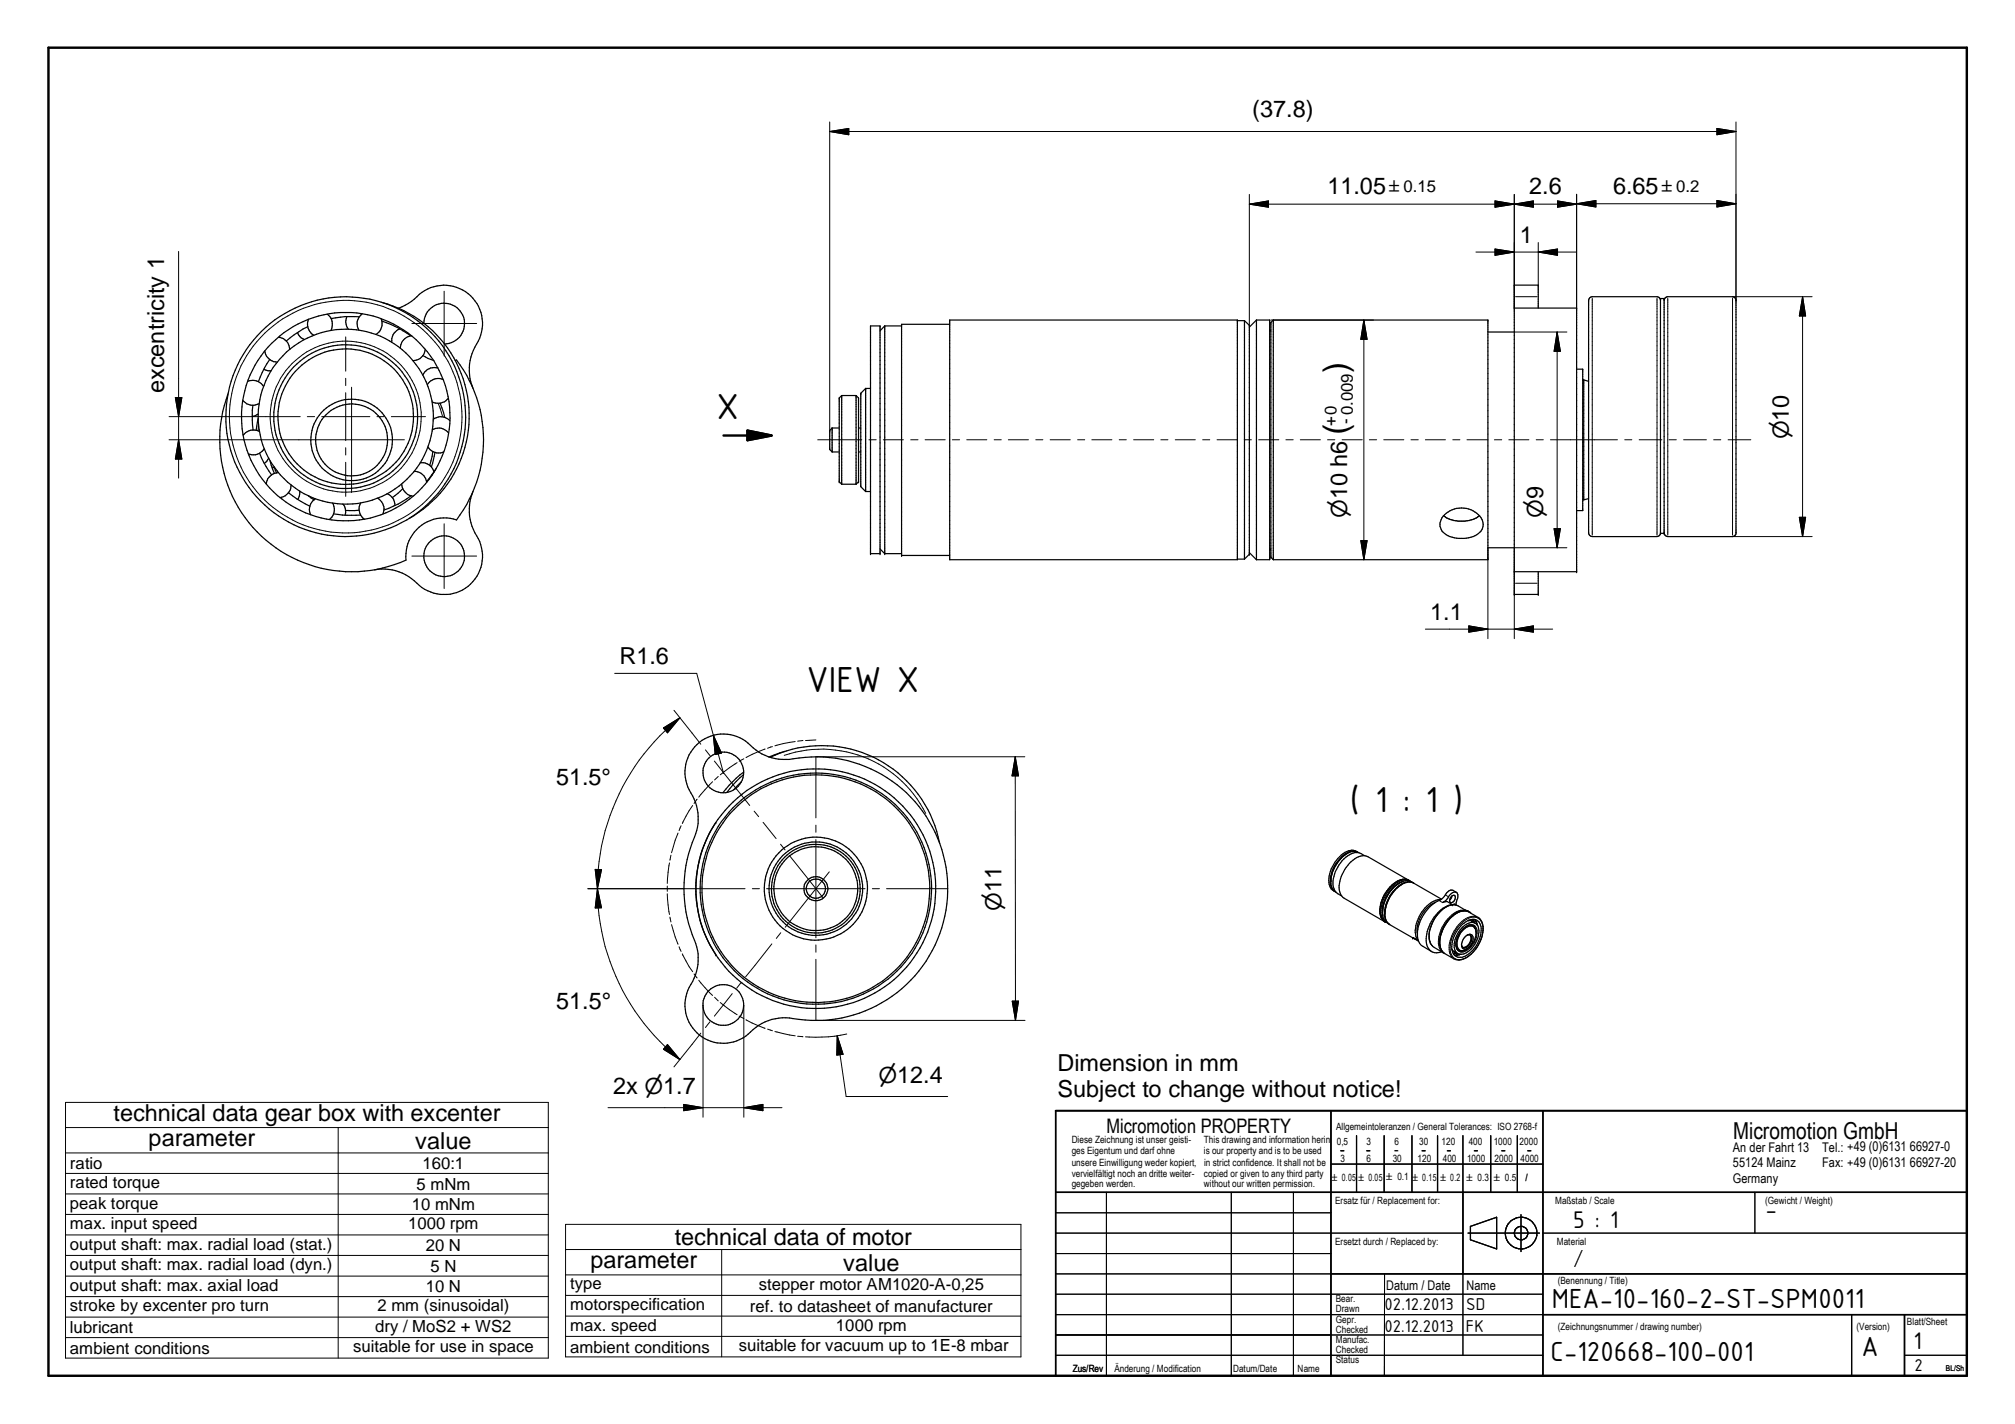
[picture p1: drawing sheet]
<svg xmlns="http://www.w3.org/2000/svg" width="420mm" height="297mm" viewBox="0 0 420 297" stroke-linecap="round" stroke-linejoin="round" font-family="sans-serif">
<g fill="none" stroke="#000" stroke-width=".25">
<path d="M51.6 79.6a2.56 2.56 0 0 1 3.3 1M55 77l.9 .3h.6M55.2 73.2a2.6 2.6 0 0 0 2.6 2.3M56.2 75l-1.1 1.8-1.2 2.8M58 70.4a2.53 2.53 0 0 1 2.4 2.5M62 69.4a2.57 2.57 0 0 0 1.4 1.4M64.2 68.1l.4 1 .8 .8M64.2 68.2l-2.8 1.6-1.7 1.3M64.3 66.6l-.2 .8 .1 .7M68.2 65.5a2.62 2.62 0 0 1 .8 3.4M72.3 66l-.2 1.2 .2 .8 .3 .7M74.9 66.1a18.7 18.7 0 0 0-5.9 .4"/>
<path d="M75.5 65.4a21.7 21.7 0 0 1 17.7 26.9 21.7 21.7 0 0 1-28.4 15.1M75.5 65.4a21.7 21.7 0 0 0-24.5 16.1 21.7 21.7 0 0 0 13.8 25.9M75.5 65.4a2.64 2.64 0 0 0-.7 3.5M78.4 69.8a18.2 18.2 0 0 0-20.8 6 18.2 18.2 0 0 0-.4 21.6M78.4 69.8a18.2 18.2 0 0 1 11.4 21.6 18.2 18.2 0 0 1-20.4 13.5M79.4 66.5a2.64 2.64 0 0 1-1 3.3M79.6 67l.9 .3a19.5 19.5 0 0 1 5.2 2.8M79.7 63.1a24.5 24.5 0 0 1 18 20.7 24.5 24.5 0 0 1-12.4 24.4M83.1 64.3a13.3 13.3 0 0 0 4.9-3.3 8 8 0 0 1 10.4 1 8 8 0 0 1 .6 10.4 10.2 10.2 0 0 0-.4 8.6M83.4 68.6a2.51 2.51 0 0 0-1.7 2.8M85.8 70a2.71 2.71 0 0 0-2.3 2.6M88.2 74.2l2.2 1"/>
<path d="M88.4 67.4a4.2 4.2 0 0 1 4.2-4.1 4.2 4.2 0 0 1 4.3 4.2 4.2 4.2 0 0 1-4.2 4.3M88.7 72.9a2.58 2.58 0 0 1-2.6 2.3M91.3 76.8a2.57 2.57 0 0 0-3.1 1.5M92.4 79.2a2.61 2.61 0 0 0-3.3 1.1M94.9 75.2l.3-.1a27.6 27.6 0 0 1 0 33.4 8 8 0 0 0-10.5 8.3 27.5 27.5 0 0 1-30.1-4.9 27.5 27.5 0 0 1-7.1-29.7M184.5 68v47.5M184.5 68h3.5M184.5 68l-1 1M198 66.8h60v50h-60zM198 67.6h-10v48.3M258 66.9h1.5M259.5 66.9l1 1v47.7"/>
<path d="M259.5 66.9v49.7M262 66.8h2.7v50h-2.7M262 66.8v50M262 66.8l-1.5 1.4M264.7 68.9l.3 .1M265.5 66.8h44.7v50h-44.7M265.5 66.8v50M265.5 66.8l-.5 .5v48.9M310.2 69.3h5.6M315.8 64.3h12.9v55M320.7 64.3v-4.8h-4.9v64.5M328.7 77h1.3v29.5h-1.3"/>
<path d="M330 79.2h.2M330.2 79.2v25.1M330.2 79.2l1 .3M346.2 62.3h.1M346.2 62.3v49.1l-.3 .4-.4 .1h-13.7l-.3-.2-.3-.5 .1-48.7 .2-.4 .5-.2h13.5l.4 .1 .3 .5M346.2 62.3h.8M347 62.3h.1M347 62.3v49M347 62.7l.2-.6 .6-.2h13.5l.3 .1 .4 .5v48.9l-.4 .4-.3 .1h-13.5l-.6-.2-.2-.5M50.6 83.5a2.62 2.62 0 0 0 3.4 .7M52.7 84.5a21.1 21.1 0 0 0 .1 5.2M53.8 87.2l-.4 2.5"/>
<path d="M53.8 86.4l-1.2 .5M54.1 90a2.53 2.53 0 0 0-3.4 .8M54.1 94.5l.9 1.9 1.6 2.7M55.1 93.6a2.55 2.55 0 0 1-3.3 1.1M56 95.5l-.3 .7-.6 .5M56.3 96.1l.9 2.7M56.6 99.1l-.8 .8-.3 1.1M56.7 97.4l.5 .2M57.2 97.4l.4 1.2M57.2 97.4a17.8 17.8 0 0 0 12.2 7.5M58.1 98.6l-.8 .1-.7 .4M86.3 98.3a2.64 2.64 0 0 1 2.7 2.3"/>
<path d="M87.6 96.5a2.59 2.59 0 0 1 2.9 2M89.2 93.2a2.55 2.55 0 0 0 3.3 1M90.1 89.7a2.55 2.55 0 0 1 3.4 .6M90.2 94.2l-.6 2.9M90.3 87.5a2.53 2.53 0 0 1 3.5 .3M90.7 94.4l-.8 3M91 97.7l-2.1 2.8M91.8 84.1l.9 3M93.5 83.1a2.69 2.69 0 0 1-3.4 .7M173 89.8h.1M173 89.8v4l.5 .5M173.5 89.3h.1"/>
<path d="M173.5 89.3v5M173.5 89.3l-.5 .5M173.5 94.3h1.5M173.5 89.3h1.5M175.5 82.5v18.5M175.5 82.5l-.5 .5v17.5M175.5 82.5h3M178.5 82.5v18.5M178.5 82.5l.5 .5v17.5M179 94.3h.5M179 89.3h.5M179.5 82h.1"/>
<path d="M179.5 82v19.5l1 1M180.5 81h.1M180.5 81v21.5M180.5 81l-1 1M180.5 81h1M60.1 102.8l1.8 1.3 2.7 1.5M60.7 101.2a2.71 2.71 0 0 1-2.3 2.6M62.5 102.4l-.1 1.1-.3 .7M64.3 103.4l1.2 .9M65.5 104.3a2.6 2.6 0 0 0-.7 3.1M65.8 104.1l-.3 .2M69.4 104.9l.3 1.1-.2 1.2"/>
<path d="M69.5 107.2l-.3 .7-.5 .5M69.5 107.2l2.8 .3 2.9-.1M71.5 105.2l.4 .6 .1 .6M72 106.4v1.1M74.9 106.4l-2.9 .1M75.2 104.9a2.69 2.69 0 0 0 .8 3.4M78.8 103.9a2.61 2.61 0 0 1 1 3.3M80.7 103a2.43 2.43 0 0 1 1.6 2.5M83.8 101a2.71 2.71 0 0 0 2.3 2.5M84 101.9l-2.2 1.9M85.7 103.4l-2.7 1.8-3 1.2M98.6 102.5a10.4 10.4 0 0 0 1.1 9.9 8 8 0 0 1-2.7 10.3 8 8 0 0 1-10.6-1.5 9.7 9.7 0 0 0-8.3-2.3"/>
<path d="M175 100.5h.1M175 100.5l.5 .5M175.5 101h3M179 100.5h.1M179 100.5l-.5 .5M180.5 102.5h1M181.5 115.5h.1M181.5 115.5v-47.5h2v47.5M181.5 115.5h2M183.5 115.5h.1M183.5 114.5l1 1M184.5 115.5h.1"/>
<path d="M184.5 115.5h3.5M188 115.9h.1M188 115.9h10M258 116.6h1.5M260.5 115.6h.1M260.5 115.6l-1 1M260.5 115.3l1.5 1.5M265 116.2h.1M265 114.5l-.3 .2M265 116.2l.5 .6M300.9 107.7a5 5 0 0 1 8.2 1 2.72 2.72 0 0 1-2.4 3.4 6.1 6.1 0 0 1-6-1.3 2.48 2.48 0 0 1 .2-3.1zM301 107.6l.7 .5 1.4 .5 2.4 .1a5.9 5.9 0 0 0 3-1.1"/>
<path d="M310.2 114.3h5.6M315.8 119.3h.1M315.8 119.3h12.9M320.7 119.3v4.7M328.7 119.3h.1M330 104.3h.2M331.2 104l-1 .3M346.2 111.3h.1M346.2 111.3h.8M347 111.3h.1M315.8 124h.1M315.8 124h4.9"/>
<path d="M320.7 124h.1M144.9 155.8a8.1 8.1 0 0 1 12.1 .2 10.6 10.6 0 0 0 9.6 2.1 27.5 27.5 0 0 1 31 28.3 27.5 27.5 0 0 1-33 25.9 10.2 10.2 0 0 0-8.6 3.4 8 8 0 0 1-10.7-.3 8 8 0 0 1-.9-10.7 10.5 10.5 0 0 0-.1-9.7 28 28 0 0 1 .8-21.1 10.4 10.4 0 0 0-1.4-9.1 7.9 7.9 0 0 1 1.2-9zM160.6 158a25 25 0 0 1 35.3 17.8M163.7 156.7l-3.4 1.2M146.8 176.4l-1.1 3.5M147.5 174.8l-.5 1.1M148.4 173l-.6 1.1M149.3 171.6h.1M149.3 171.6l-.7 1M155.1 161.6l-2.3 2.1-1.3 1.6M155.1 161a21.2 21.2 0 0 0-4.4 4.4M279.7 179a7.3 7.3 0 0 0-2.1 4"/>
<path d="M280.9 178.1a7.8 7.8 0 0 0-3.2 4.4M280.9 178.1l-1.2 .8M283.1 177.8a2.35 2.35 0 0 0-3 .3 7.3 7.3 0 0 0-3 5.5l.2 1.2a1.68 1.68 0 0 0 1 1.2M283.2 177.8a2.63 2.63 0 0 0-3.1 .6 6.7 6.7 0 0 0-2.5 6.7l.3 .5 .6 .5M283.3 177.8a2.25 2.25 0 0 0-2.4 .3M284.5 178.5a3.1 3.1 0 0 0-4.3 .7 7 7 0 0 0-2.2 5.8 2.48 2.48 0 0 0 1.7 1.9M145.1 184.7a25 25 0 0 1 33.6-22.9 25 25 0 0 1 10.9 39.2 25 25 0 0 1-40.6-2.3M145.1 186a24.9 24.9 0 0 0 4.2 13.2M145.6 180.5a24.5 24.5 0 0 0 1.4 14.4M147.3 195.5l1.1 2.2M149.3 199.2h.1M277.5 183.3a2.85 2.85 0 0 0 .7 2.6"/>
<path d="M277.6 182.8l-.1 .6M287.7 190.1l.1 .4M287.7 190.5l.2 .8M287.8 190.5l.1 .8M287.8 189.1l-.1 1.4M287.9 191.3l.6 .8M288.5 192.1l.2 .2M288.7 192.3l.3 .1M289.1 192.2l.7 .6M289.1 192.4l.6 .4M289.1 188.7l-.3 1.8M289.1 192.2l.7 .7 4.9 2.8"/>
<path d="M289.2 185.8a6.4 6.4 0 0 0-1.4 3.3M289.5 185.4l-.9 1.3-.6 1.5-.2 .9M289.7 187.4a5.7 5.7 0 0 1 4.2-3.4l.9 .2 5.8 3.4M289.7 187.3a5.4 5.4 0 0 0-.6 4.9M289.7 187.4l-.4 .9M290.2 184.7l-.7 .7M290.9 184.8a7.3 7.3 0 0 0-2.6 5.5M291.5 184.4a7.2 7.2 0 0 0-3 7.2l.6 .8M291.7 183.6l-1.5 1.1M291.8 184.2l-.2 .1M292.3 183.9l-1.1 .6M292.3 184.4a7.3 7.3 0 0 0-2.6 2.9"/>
<path d="M292.5 183.4l-.8 .2M292.8 183.4l.6 .1M292.8 183.4h-.3M293.4 183.5l.6 .3M293.8 183.6l-8.5-4.9a2.66 2.66 0 0 0-2.8 .5 7.4 7.4 0 0 0-3.2 6.8l.3 .7 .4 .5 8.7 5.1M294 183.8a4.4 4.4 0 0 0-4.4 2.3 6.4 6.4 0 0 0-1.2 5M294 183.8a2.91 2.91 0 0 0-3.4 .9 7 7 0 0 0-2.5 6.5l.3 .6 .7 .6M294 183.8l.7 .3a3.4 3.4 0 0 0-3.8 1.4 6.8 6.8 0 0 0-2 6.4l.2 .3M294.6 195.6h.1M294.6 195.6l.8 .4M294.6 195.6l1.2 .7M298.5 198.5l1 .3 1.1-.3"/>
<path d="M299.3 188.2a8.1 8.1 0 0 0-3.6 7.8l.7 1.2 2.1 1.3M299.3 188.2a6.6 6.6 0 0 0-3.7 6.6M300.5 187.7a5.3 5.3 0 0 0-4.3 3 6.2 6.2 0 0 0-.9 4.9l.4 .6M300.6 187.6l-1.3 .6M302.3 191.6a3.5 3.5 0 0 1 4-1.4l1.9 1.1a2.9 2.9 0 0 1 1 3.3 6.5 6.5 0 0 1-5.1 5.7l-.9-.3-1.9-1.1a3.5 3.5 0 0 1-.7-4.5l.6-1.3zM302.5 188.8a7.6 7.6 0 0 0-4.9 5.5 3.7 3.7 0 0 0 .9 4.2M302.5 188.8a7 7 0 0 0-4.4 7.6l.7 1 2.3 1.4M302.5 187.1l.7-.4a.94 .94 0 0 1 .1 1 .94 .94 0 0 1-.8 .6 .71 .71 0 0 1 0-1.2zM302.7 186.9l-.4 .8M302.8 198l.2 .4 1 .5M302.8 198.1h.1M302.8 188.7h.1"/>
<path d="M302.8 188.7l-.3 .1M302.8 188.7l-1.1-.7-.9 .3 .7-.5 .4-.5a1.44 1.44 0 0 1 1.9-1.1l.2 .9-.4 1.7-.4-.2-.1 .1M302.8 188.7l1 .1 1.8 1.1M303.3 198.5l-.2 .5M303.5 198.6l.2 .5 .3 .1M303.6 198.9h-.5M303.7 186.1l-.7-.4a1.65 1.65 0 0 0-1.8 1.2l-.6 .7M304.1 198.2l.7 .2M304.4 199.1l-.1 .1M304.5 199.1l-.6 .2-.6-.1M304.6 193.1a3.2 3.2 0 0 1 3.3-1.2 2.65 2.65 0 0 1 .9 3 6.4 6.4 0 0 1-3.9 4.8 1.86 1.86 0 0 1-2.2-2.3 7 7 0 0 1 1.9-4.3zM304.7 193.6a2.48 2.48 0 0 1 3.1-.9 2.87 2.87 0 0 1 .3 3 4.4 4.4 0 0 1-3.7 3.4 1.84 1.84 0 0 1-1.1-2.6l.6-1.8z"/>
<path d="M304.8 197.3l.2 .3M304.9 194.2l.3-.3a1.48 1.48 0 0 1 2.4-.2 3.8 3.8 0 0 1-2.5 4.6 1.34 1.34 0 0 1-1.2-2l.5-1.4zM305.6 189.9l-1 .1-1.1 .6M305.6 189.9l1.1 .6M306.1 195l-.2 .1M306.1 195h.4a1.63 1.63 0 0 1-.6 2.5l-.6 .2-.3-.1M306.1 195l.4-.1 .4 .1a1.23 1.23 0 0 1 .1 1.6l-.5 .8a.99 .99 0 0 1-1.6 .3l-.2-.7M306.1 195a2.53 2.53 0 0 0-1.4 2.1M306.3 191.9h.1M306.3 191.9l1.3 .7M306.3 190.2a2.9 2.9 0 0 0-3.6 1l-1.4 1.6-.7 1.5M306.5 195a1.8 1.8 0 0 1-1.5 2.6"/>
<path d="M307.1 193l.6 .8M307.1 192.3l.3-.1 .5 .2M307.2 193.1a2.06 2.06 0 0 0-2.5 1 3.6 3.6 0 0 0-.8 4l.3 .2M307.2 191.8l.2 .4M307.2 191.8l-.3 .4M307.5 191.8l.5 1.2M308 192.7l-.1 .1M282.9 236.9v11.8M288.6 236.9v11.8M294.4 236.9v11.8M299.8 236.9v11.8M305 236.9v11.8"/>
<path d="M310.8 236.9v11.8M316.4 236.9v11.8M277.5 242.8h44.2M306.1 257.2h14.9M306.6 255.8l5.5-1.9v6.6l-5.5-1.9zM317.1 253.4v7.7M410.1 248.7v38.3h-190"/>
<circle cx="72.1" cy="86.9" r="15"/>
<circle cx="72.1" cy="86.9" r="14.1"/>
<circle cx="72.1" cy="86.9" r="25"/>
<circle cx="73.3" cy="91.8" r="8.5"/>
<circle cx="73.3" cy="91.8" r="7.5"/>
<circle cx="92.6" cy="116" r="4.3"/>
<circle cx="150.8" cy="161.1" r="4.3"/>
<circle cx="170.1" cy="185.4" r="10.7"/>
<circle cx="170.1" cy="185.4" r="2.5"/>
<circle cx="170.1" cy="185.4" r="23.8"/>
<circle cx="170.1" cy="185.4" r="24.1"/>
<circle cx="170.1" cy="185.4" r="1.99"/>
<circle cx="170.1" cy="185.4" r="8.8"/>
<circle cx="170.1" cy="185.4" r="9.8"/>
<circle cx="170.1" cy="185.4" r="9.2"/>
<circle cx="150.8" cy="209.6" r="4.3"/>
<circle cx="317.2" cy="257.2" r="1.42"/>
<circle cx="317.2" cy="257.2" r="3.3"/>
</g>
<g fill="none" stroke="#000" stroke-width=".21">
<path d="M173 27.4l4-.6v1.3zM173 27.4h189M173 25.4v64.4M358 26.8l4 .6-4 .7zM362 25.4v37.3M37.2 52.5v47.2M260.5 42.6l4-.7v1.3zM260.5 42.6h68.2M260.5 40.6v27.3M307.8 52.6h20.9M311.7 41.9l4.1 .7-4.1 .6zM311.7 51.9l4.1 .7-4.1 .7z"/>
<path d="M315.8 42.6l3.9-.7v1.3zM315.8 40.6v23.7M320.7 52.6l4.1-.7v1.4zM320.7 50.6v8.9M324.8 41.9l3.9 .7-3.9 .6zM328.7 42.5l4.1-.7v1.4zM328.7 40.5v23.8M328.7 42.5h33.3M358 41.8l4 .7-4 .7zM72.1 70.3v7.1M72.1 78.9v1.5M85.9 67.5h13.5"/>
<path d="M92.6 60.7v13.6M265 66.8h21.4M284.4 66.8l.7 4h-1.4zM284.4 66.8v50M315.8 69.3h10.9M316 61.9h4.5M324.7 69.3l.7 4h-1.3zM324.7 69.3v45M332 62.2v49.4M345.5 62.2v49.4M347.8 62.2v49.4M361.3 61.9h16.6"/>
<path d="M361.3 62.2v49.4M375.9 61.9l.6 4h-1.3zM375.9 61.9v50M35.3 86.9h27.3M35.3 91.7h49M36.6 82.9h1.3l-.7 4zM37.2 91.7l.7 4.1h-1.3zM53.9 88.9l-.1 .9M64.1 86.9h1.5M67.1 86.9h10M72.1 81.9v10M72.1 93.4v1.5"/>
<path d="M72.1 96.4v7.1M73.3 80.8v21.9M78.6 86.9h1.5M81.6 86.9h7.1M91.4 84.3l.9 2.5M170.5 91.7h9.2M181.2 91.7h1.5M184.2 91.7h4.2M189.9 91.7h1.5M192.9 91.7h4.2M198.6 91.7h1.5M201.6 91.7h4.2"/>
<path d="M207.3 91.7h1.5M210.3 91.7h4.1M216 91.7h1.5M219 91.7h4.2M224.7 91.7h1.5M227.7 91.7h4.1M233.4 91.7h1.5M236.4 91.7h4.2M242.1 91.7h1.4M245.1 91.7h4.1M250.8 91.7h1.5M253.8 91.7h4.2"/>
<path d="M259.4 91.7h1.5M262.5 91.7h4.1M268.1 91.7h1.6M271.1 91.7h4.2M276.8 91.7h1.5M279.9 91.7h4.1M285.5 91.7h1.6M288.5 91.7h4.2M294.2 91.7h1.5M297.2 91.7h4.2M302.9 91.7h1.5M305.9 91.7h4.2"/>
<path d="M311.6 91.7h1.5M314.6 91.7h4.2M320.3 91.7h1.5M323.3 91.7h14M338.8 91.7h1.5M341.8 91.7h4.7M348.1 91.7h1.4M351.1 91.7h4.7M357.3 91.7h1.5M360.3 91.7h4.8M85.9 116h13.5M92.6 109.3v13.5"/>
<path d="M283.7 112.8h1.4l-.7 4zM310.2 114.3v18.9M324.1 110.3h1.3l-.7 4zM326.7 114.3h-10.9v18.9M361.3 111.9h16.6M375.2 107.9h1.3l-.6 4zM297.2 131.2h26.6M306.3 130.6l3.9 .6-3.9 .7zM315.8 131.2l3.9-.6v1.3zM316 121.7h4.5M128.2 140.5h17.1l3.4 12.9M138.3 151.8l3.5-2.1-2.6 3.2z"/>
<path d="M140.5 148.2l5.6 7M141.8 149.7a45.5 45.5 0 0 0-17.2 35.7M147.1 156.4l.9 1.2M148.7 153.4l1.7 3.7-1.3 .3zM148.7 153.4l2.1 7.7M149 158.7l1.8 2.4M153.7 159.1l-3.5 2.5M155.1 158.3l-1 .5M159.5 156.3l-3.9 1.7M161.1 155.7l-1 .4M163.5 157.6a24.2 24.2 0 0 1 29.5 12.1M165.8 154.7l-4.2 .9"/>
<path d="M167.4 154.5l-1.1 .1M170.1 154.3l-2.1 .2M211.7 157.9l.7 3.9h-1.4zM211.7 157.9v55M213.7 157.9h-43.6v12.7M139.9 178.4l-.2 1.1M141.4 173.8l-1.4 4.1M142 172.3l-.4 1M144.4 168l-2.1 3.8M145.4 166.7l-.7 .9M148.6 163.1l-2.9 3.2M149.8 162l-.8 .7"/>
<path d="M150.8 161.1h.1M150.8 161.1l5.5 6.9M154.6 163l-1.7 1.8M157.3 169.2l.9 1.1M159.1 171.5l2.7 3.4M162.8 176.1l.9 1.2M164.6 178.5l7.1 8.8M170.1 172.1v1.5M170.1 175.1v20.5M122.6 185.4h32.8M124.1 181.4h1.3l-.8 4zM124.6 185.4l.8 4h-1.3z"/>
<path d="M124.6 185.4a45.7 45.7 0 0 0 17.2 35.6M139.1 184.8v1.1M139.1 186.4l.5 4.4M139.6 180l-.5 4.3M139.7 191.3l.2 1M140 192.9l1.4 4.1M141.6 197.5l.4 1M142.3 199l1.4 2.7 .7 1M156.9 185.4h1.5M159.8 185.4h20.6M160.9 196.9l-5.4 6.9M162.8 194.6l-.9 1.1"/>
<path d="M170.1 197.1v1.5M172.9 181.9l-9.2 11.5M181.9 185.4h1.5M184.9 185.4h12.7M300.1 187.9l.7 .4M301.4 186.7l.6 .4M302.3 191.5a6.4 6.4 0 0 0-2 6M303.6 188.8a4.3 4.3 0 0 0-3.9 2.1 6.4 6.4 0 0 0-1.4 5.9l.4 .6M304.3 193a3.5 3.5 0 0 1 3.9-1.5 2.71 2.71 0 0 1 .9 3.1 7.1 7.1 0 0 1-4.3 5.5 2.02 2.02 0 0 1-2.4-2.5 7.8 7.8 0 0 1 1.9-4.6zM304.7 194.1a2.17 2.17 0 0 1 2.8-1l.3 .4a4.2 4.2 0 0 1-1.2 4.2l-.3 .3a1.5 1.5 0 0 1-2.5 0 3.5 3.5 0 0 1 .6-3.6zM304.9 189.9a6.1 6.1 0 0 0-4.4 4 4.5 4.5 0 0 0-.1 4.3l.2 .3M305.8 190.1a4.6 4.6 0 0 0-4.2 2.6 5.8 5.8 0 0 0-.9 5.7l.2 .2"/>
<path d="M306 197.9a1.63 1.63 0 0 1-1.8 .4M307.2 193.1l.6 .8v.9M307.8 191.2a4.6 4.6 0 0 0-4.3 2.6 5.7 5.7 0 0 0-.9 5.7l.2 .2M139.2 217.9l2.6 3.1-3.5-2.1zM144.7 203.2l.7 .8M145.7 204.5l2.9 3.1M146.1 215.5l-5.6 7M146.6 209.6v23.4M148 213.1l-.9 1.2M149 208l.8 .8M150.2 209.1l3.5 2.6M152.7 207.3l-3.7 4.7"/>
<path d="M154.1 212l1 .5M154.5 204.9l-.9 1.2M155.1 209.6v23.4M155.6 212.7l3.9 1.8M160.1 214.7l1 .3M161.6 215.2l4.2 .9M166.3 216.2l1.1 .1M170.1 200.1v12.8M170.2 212.9h43.5M174.6 216.1l1.2 3.8-1.3 .2zM174.6 216.1l1.8 12.6h21.2M176.6 215.7a28.3 28.3 0 0 1-8.6 .6"/>
<path d="M211.1 208.8h1.3l-.7 4.1zM13.7 230h100.6v53.3h-100.6zM13.7 235.2h100.6M70.5 235.2v48.1M126.8 231.1h36.3M142.6 230.4l4 .7-4 .6zM155.1 231.1l4-.7v1.3zM13.7 240.5h100.6M13.7 244.8h100.6M13.7 249h100.6M13.7 253.3h100.6M13.7 257.6h100.6"/>
<path d="M117.9 255.4h95v27.6h-95zM220.1 253h57.4M220.1 257.2h84.9M230.7 248.7v38.3M256.7 248.7v38.3M269.7 248.7v38.3M321.7 257.2h88.4M365.9 248.7v8.5M13.7 261.9h100.6M13.7 266.2h100.6M13.7 270.5h100.6M13.7 274.7h100.6"/>
<path d="M13.7 279h100.6M117.9 260.6h95M117.9 265.9h95M117.9 270.2h95M117.9 274.5h95M117.9 278.8h95M150.5 260.6v22.4M220.1 270h101.6M220.1 278.5h101.6M220.1 261.5h57.4M220.1 265.7h57.4M220.1 274.2h101.6"/>
<path d="M288.7 265.7v21.3M305 265.7v17M220.1 282.7h101.6M397.1 282.7h13"/>
<circle cx="72.1" cy="86.9" r="24.3"/>
<circle cx="72.1" cy="86.9" r="15.8"/>
</g>
<path d="M10.1 9.9h400v277.1h-400zM150.9 90.8h10M155.9 89.8l5 1-5 1z" fill="none" stroke="#000" stroke-width=".51"/>
<path d="M220.1 231.7v55.3M277.5 231.7v55.3M321.7 231.7v55.3M410.1 231.7v55.3M220.1 248.7h190M305 248.7v17M277.5 265.7h132.6M321.7 274.2h88.4M386.1 274.2v12.8M397.1 274.2v12.8" fill="none" stroke="#000" stroke-width=".3"/>
<path d="M220.1 231.7h190" fill="none" stroke="#000" stroke-width=".35"/>
<g fill="#000">
<path d="M173 27.4l4-.6v1.3zM358 26.8l4 .6-4 .7zM260.5 42.6l4-.7v1.3zM311.7 41.9l4.1 .7-4.1 .6zM311.7 51.9l4.1 .7-4.1 .7zM315.8 42.6l3.9-.7v1.3zM320.7 52.6l4.1-.7v1.4zM324.8 41.9l3.9 .7-3.9 .6zM328.7 42.5l4.1-.7v1.4zM358 41.8l4 .7-4 .7zM284.4 66.8l.7 4h-1.4zM324.7 69.3l.7 4h-1.3z"/>
<path d="M375.9 61.9l.6 4h-1.3zM36.6 82.9h1.3l-.7 4zM37.2 91.7l.7 4.1h-1.3zM155.9 89.8l5 1-5 1zM283.7 112.8h1.4l-.7 4zM324.1 110.3h1.3l-.7 4zM375.2 107.9h1.3l-.6 4zM306.3 130.6l3.9 .6-3.9 .7zM315.8 131.2l3.9-.6v1.3zM138.3 151.8l3.5-2.1-2.6 3.2zM148.7 153.4l1.7 3.7-1.3 .3zM211.7 157.9l.7 3.9h-1.4z"/>
<path d="M124.1 181.4h1.3l-.8 4zM124.6 185.4l.8 4h-1.3zM139.2 217.9l2.6 3.1-3.5-2.1zM174.6 216.1l1.2 3.8-1.3 .2zM211.1 208.8h1.3l-.7 4.1zM142.6 230.4l4 .7-4 .6zM155.1 231.1l4-.7v1.3z"/>
</g>
<g font-size="8.1">
<text x="149.4" y="87.3">X</text>
<text x="168.1" y="144.3">VIEW X</text>
<text x="281.5" y="169.5">( 1 : 1 )</text>
</g>
<g font-size="7">
<text x="280.9" y="77.9" transform="rotate(-90 280.9 77.9)">)</text>
<text x="280.9" y="90.7" transform="rotate(-90 280.9 90.7)">(</text>
</g>
<g font-size="6.2">
<text x="323.6" y="272.9">MEA-10-160-2-ST-SPM0011</text>
<text x="323.3" y="283.9">C-120668-100-001</text>
<text x="388.1" y="282.9">A</text>
</g>
<g font-size="5.4">
<text x="328" y="256.1">5 : 1</text>
<text x="368.1" y="253.9">-</text>
<text x="327.7" y="264.3">/</text>
<text x="399" y="281.3">1</text>
</g>
<g font-size="4.9">
<text x="261.1" y="24.5">(37.8)</text>
<text x="276.8" y="40.6">11.05</text>
<text x="318.8" y="40.6">2.6</text>
<text x="336.4" y="40.5">6.65</text>
<text x="316.9" y="50.6">1</text>
<text x="34.2" y="82" transform="rotate(-90 34.2 82)">excentricity 1</text>
<text x="298.2" y="129.3">1.1</text>
<text x="129.2" y="138.4">R1.6</text>
<text x="115.9" y="163.7">51.5°</text>
<text x="115.9" y="210.5">51.5°</text>
<text x="220.5" y="223.3">Dimension in mm</text>
<text x="23.7" y="233.8">technical data gear box with excenter</text>
<text x="127.8" y="228.2">2x ⌀1.7</text>
<text x="220.5" y="228.9">Subject to change without notice!</text>
<text x="31" y="239.1">parameter</text>
<text x="86.6" y="239.6">value</text>
<text x="361.4" y="237.5">Micromotion GmbH</text>
<text x="140.7" y="259.8">technical data of motor</text>
<text x="123.1" y="264.5">parameter</text>
<text x="175.8" y="265">value</text>
</g>
<g font-size="4.6">
<text x="373" y="91.6" transform="rotate(-90 373 91.6)">⌀10</text>
<text x="280.9" y="108" transform="rotate(-90 280.9 108)">⌀10 h6</text>
<text x="321.8" y="108" transform="rotate(-90 321.8 108)">⌀9</text>
<text x="208.9" y="190" transform="rotate(-90 208.9 190)">⌀11</text>
<text x="183.2" y="225.8">⌀12.4</text>
</g>
<text font-size="4.2" x="230.7" y="236.3">Micromotion PROPERTY</text>
<g font-size="3.9">
<text x="288.7" y="273.3">02.12.2013</text>
<text x="305.7" y="273.3">SD</text>
<text x="288.7" y="277.7">02.12.2013</text>
<text x="305.7" y="277.7">FK</text>
<text x="399.2" y="286">2</text>
</g>
<g font-size="3.5">
<text x="278.6" y="88.9" transform="rotate(-90 278.6 88.9)">+0</text>
<text x="281.8" y="88.4" transform="rotate(-90 281.8 88.4)">- 0.009</text>
<text x="14.6" y="243.9">ratio</text>
<text x="88.1" y="243.9">160:1</text>
<text x="279.5" y="240.8">-</text>
<text x="284.9" y="240.8">-</text>
<text x="290.7" y="240.8">-</text>
<text x="296.4" y="240.8">-</text>
<text x="301.7" y="240.8">-</text>
<text x="307.3" y="240.8">-</text>
<text x="313" y="240.8">-</text>
<text x="318.4" y="240.8">-</text>
<text x="14.6" y="247.8">rated torque</text>
<text x="86.8" y="248.2">5 mNm</text>
<text x="14.6" y="252.1">peak torque</text>
<text x="14.6" y="256.4">max. input speed</text>
<text x="85.1" y="256.4">1000 rpm</text>
<text x="85.8" y="252.4">10 mNm</text>
<text x="14.6" y="260.6">output shaft: max. radial load (stat.)</text>
<text x="88.8" y="261">20 N</text>
<text x="14.6" y="265">output shaft: max. radial load (dyn.)</text>
<text x="14.6" y="269.2">output shaft: max. axial load</text>
<text x="88.8" y="269.5">10 N</text>
<text x="89.7" y="265.3">5 N</text>
<text x="118.9" y="268.9">type</text>
<text x="158.2" y="269">stepper motor AM1020-A-0,25</text>
<text x="14.6" y="273.5">stroke by excenter pro turn</text>
<text x="78.7" y="273.5">2 mm (sinusoidal)</text>
<text x="118.9" y="273.3">motorspecification</text>
<text x="156.4" y="273.6">ref. to datasheet of manufacturer</text>
<text x="14.6" y="278.1">lubricant</text>
<text x="78.2" y="277.8">dry / MoS2 + WS2</text>
<text x="118.9" y="277.5">max. speed</text>
<text x="154" y="281.9">suitable for vacuum up to 1E-8 mbar</text>
<text x="174.3" y="277.5">1000 rpm</text>
<text x="14.6" y="282.4">ambient conditions</text>
<text x="73.6" y="282.1">suitable for use in space</text>
<text x="118.9" y="282.2">ambient conditions</text>
</g>
<g font-size="3.3">
<text x="289.6" y="40">±0.15</text>
<text x="346.5" y="40">±0.2</text>
</g>
<g font-size="2.8">
<text x="361.3" y="240.2">An der Fahrt 13</text>
<text x="361.3" y="243.5">55124 Mainz</text>
<text x="380" y="240.2">Tel.: +49 (0)6131 66927-0</text>
<text x="380" y="243.5">Fax: +49 (0)6131 66927-20</text>
<text x="361.3" y="246.7">Germany</text>
<text x="289" y="269.1">Datum / Date</text>
<text x="305.8" y="269.1">Name</text>
</g>
<g font-size="2.1">
<text x="223.5" y="238.3">Diese Zeichnung ist unser geisti-</text>
<text x="251" y="238.3">This drawing and information herin</text>
<text x="278.6" y="235.8">Allgemeintoleranzen / General Tolerances: ISO 2768-f</text>
<text x="278.8" y="238.9">0,5</text>
<text x="284.9" y="238.9">3</text>
<text x="290.8" y="238.9">6</text>
<text x="295.9" y="238.9">30</text>
<text x="300.6" y="238.9">120</text>
<text x="306.3" y="238.9">400</text>
<text x="311.5" y="238.9">1000</text>
<text x="316.9" y="238.9">2000</text>
<text x="223.5" y="240.7">ges Eigentum und darf ohne</text>
<text x="223.5" y="245.4">vervielfältigt noch an dritte weiter-</text>
<text x="223.5" y="243.1">unsere Einwilligung weder kopiert,</text>
<text x="251" y="240.7">is our property and is to be used</text>
<text x="251" y="245.4">copied or given to any third party</text>
<text x="251.1" y="243.2">in strict confidence. It shall not be</text>
<text x="279.5" y="242.4">3</text>
<text x="284.9" y="242.4">6</text>
<text x="290.4" y="242.4">30</text>
<text x="295.6" y="242.4">120</text>
<text x="300.9" y="242.4">400</text>
<text x="305.9" y="242.4">1000</text>
<text x="311.6" y="242.4">2000</text>
<text x="317.1" y="242.4">4000</text>
<text x="223.5" y="247.6">gegeben werden.</text>
<text x="251" y="247.6">without our written permission.</text>
<text x="278.4" y="251.2">Ersatz für / Replacement for:</text>
<text x="318.1" y="246.3">/</text>
<text x="324.3" y="251.2">Maßstab / Scale</text>
<text x="368" y="251.2">(Gewicht / Weight)</text>
<text x="278.4" y="259.7">Ersetzt durch / Replaced by:</text>
<text x="324.6" y="259.7">Material</text>
<text x="324.8" y="267.8">(Benennung / Title)</text>
<text x="278.5" y="273.7">Drawn</text>
<text x="278.5" y="271.6">Bear.</text>
<text x="278.5" y="276">Gepr.</text>
<text x="278.5" y="280.1">Manufac.</text>
<text x="278.5" y="278.1">Checked</text>
<text x="324.8" y="277.5">(Zeichnungsnummer / drawing number)</text>
<text x="387.1" y="277.5">(Version)</text>
<text x="397.6" y="276.5">Blatt/Sheet</text>
<text x="223.7" y="286.1">Zus/Rev</text>
<text x="232.4" y="286.2">Änderung / Modification</text>
<text x="257.1" y="286.2">Datum/Date</text>
<text x="270.6" y="286.2">Name</text>
<text x="278.5" y="282.2">Checked</text>
<text x="278.5" y="284.3">Status</text>
</g>
<g font-size="2">
<text x="277.7" y="246.3">± 0.05</text>
<text x="283.3" y="246.3">± 0.05</text>
<text x="289" y="246.1">± 0.1</text>
<text x="294.5" y="246.3">± 0.15</text>
<text x="300.3" y="246.3">± 0.2</text>
<text x="305.8" y="246.3">± 0.3</text>
<text x="311.5" y="246.3">± 0.5</text>
</g>
<text font-size="1.7" x="405.8" y="286">BL/Sh</text>
</svg>
